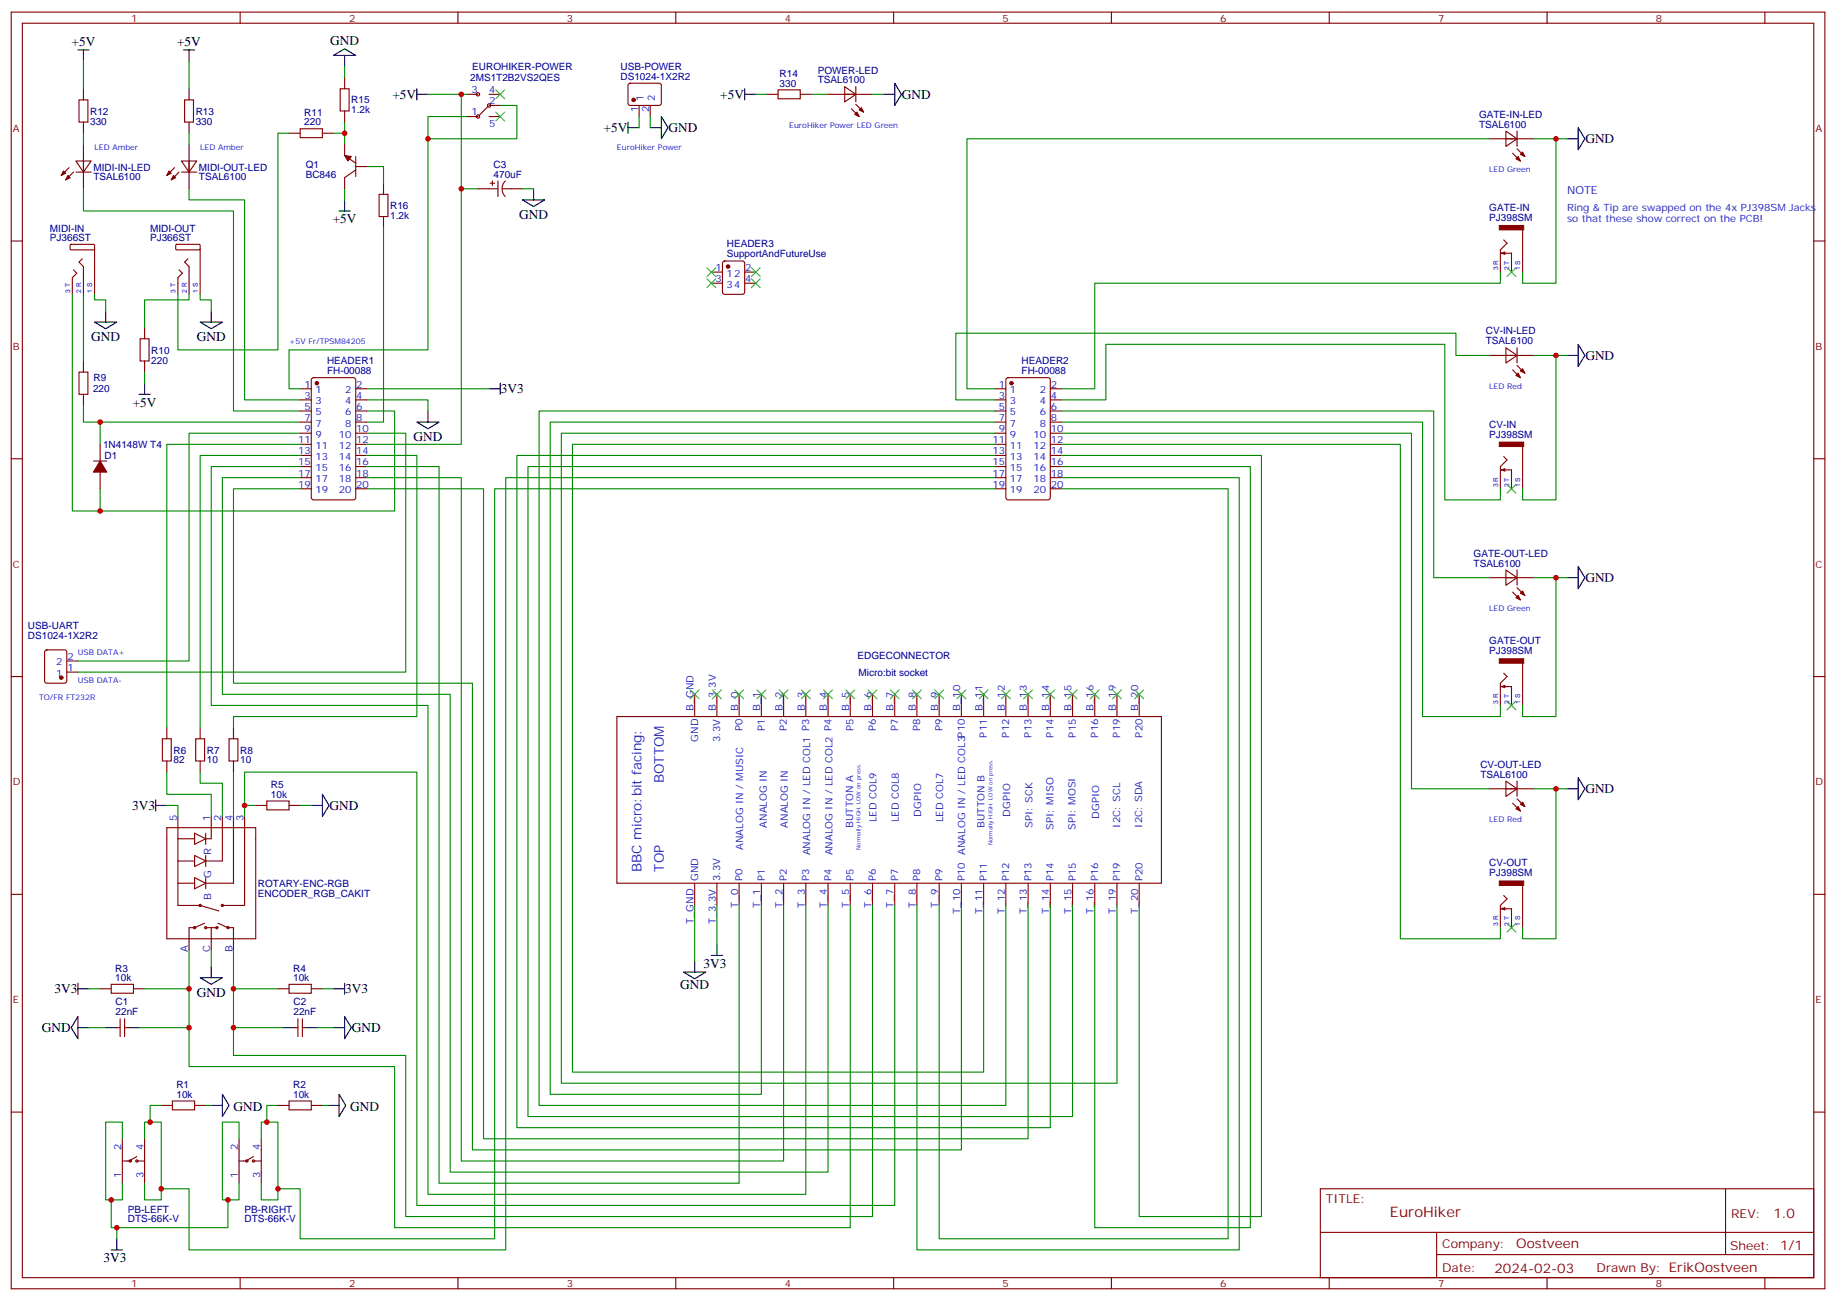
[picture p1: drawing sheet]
<svg xmlns="http://www.w3.org/2000/svg" width="583mm" height="413mm" viewBox="0 0 583 413" stroke-linecap="round" stroke-linejoin="round" font-family="sans-serif">
<g fill="none" stroke="#870000" stroke-width=".35">
<path d="M3.6 3.8h575.7v405.4h-575.7zM7.1 7.4h568.7v398.3h-568.7zM76.2 3.8v3.6M145.4 3.8v3.6M214.5 3.8v3.6M283.7 3.8v3.6M352.8 3.8v3.6M422 3.8v3.6M491.1 3.8v3.6M560.2 3.8v3.6M25.1 31.7h2.8v7.1h-2.8zM26.5 28.2v3.5"/>
<path d="M26.5 38.8v3.5M58.6 31.7h2.8v7.1h-2.8zM60 28.2v3.5M60 38.8v3.5M108 28.2h2.8v7h-2.8zM109.4 24.7v3.5M109.4 35.2v3.6M148.2 37h3.5M148.2 30h3.5M154.9 33.8l-2.8 2.9M155.3 37h3.5M155.3 33.5h3.5"/>
<path d="M155.3 30h3.5M199.6 26.6l.5-.2 9.4 .1 .4 .6v5.9l-.7 .5-9.4-.1-.4-.6v-5.7zM202.9 33.5v3.5M206.4 33.5v3.5M243.5 30h3.5M247 28.5h7v2.9h-7zM254 30h3.6M262.9 30h14.1M268.1 27.5l3.6 2.5-3.6 2.4zM270.3 34.5l2.4 2.5M271.7 27.5v4.8M271.7 33.1l2.4 2.5"/>
<path d="M21.9 53.2l-2.5 2.5M23.3 54.6l-2.5 2.5M24.1 51.1h4.8l-2.4 3.5zM24.1 54.6h4.8M26.5 45.8v14.1M55.4 53.2l-2.4 2.5M56.8 54.6l-2.4 2.5M57.6 51.1h4.8l-2.4 3.5zM57.6 54.6h4.9M60 45.8v14.1M91.8 42.3h3.5M95.3 40.9h7v2.8h-7z"/>
<path d="M102.3 42.3h3.6M109.4 45.8v3.6l3.5 2.4M112.9 53.9l-3.5 2.5v3.5M112.9 52.9h3.6M112.9 49.7v6.4M121.7 58.2v3.5M151.7 59.9h6.4M155.6 58.2h1.4M156.3 57.5v1.4M158.1 57.5v4.9M159.5 59.9h6.3M160.4 57.5a3.5 3.5 0 0 0 0 4.9"/>
<path d="M472.8 44.1h14.1M478 41.6l3.6 2.5-3.6 2.4zM480.2 48.6l2.4 2.5M481.6 41.6v4.8M481.6 47.2l2.4 2.5M3.6 76.5h3.5M22.3 77.8l.3-.2h7.1l.3 .3v1.1l-.3 .3h-7.1l-.3-.3zM30 79v14.5M55.8 77.8l.3-.2h7.1l.3 .3v1.1l-.3 .3h-7.1l-.3-.3zM63.5 79v14.5M120.3 61.7h2.9v7.1h-2.9zM121.7 68.8v3.5"/>
<path d="M477.3 76.2l1.1 1-2.1 2.1v7.1M483.3 73v13.4M575.8 76.5h3.5M23.3 85.7l1.1 1-1.4 1.5v5.3M26.1 82.2l-1 1 1.4 1.4v8.9M56.8 85.7l1.1 1-1.4 1.5v5.3M59.7 82.2l-1.1 1 1.4 1.4v8.9M225.8 86.4h3.5M225.8 89.9h3.5M229.6 83.1l.4-.2h5.7l.6 .4 .1 9.4-.5 .7-5.9 .1-.6-.5-.1-9.4zM236.4 86.4h3.5M236.4 89.9h3.5"/>
<path d="M476.6 80.4h3.2v6M476.6 80.4l1.1-.4v.8zM25.1 118.1h2.8v7.1h-2.8zM26.5 114.6v3.5M44.5 107.6h2.8v7h-2.8zM45.9 104v3.6M45.9 114.6v3.5M472.8 112.9h14.1M478 110.4l3.6 2.5-3.6 2.4zM480.2 117.4l2.4 2.5M481.6 110.4v4.8M481.6 116l2.4 2.5"/>
<path d="M26.5 125.2v3.5M95.3 123.4h3.5M95.3 127h3.5M95.3 130.5h3.5M95.3 134h3.5M95.3 137.5h3.5M99 120.1l.5-.2h12.7l.7 .4v37.7l-.4 .7h-13l-.6-.4-.1-37.7zM112.9 123.4h3.6M112.9 127h3.6M112.9 130.5h3.6M112.9 134h3.6M112.9 137.5h3.6"/>
<path d="M315.8 123.4h3.5M315.8 127h3.5M315.8 130.5h3.5M315.8 134h3.5M315.8 137.5h3.5M319.5 120.1l.5-.2h12.7l.7 .4v37.7l-.5 .7h-12.9l-.6-.4-.1-37.7zM333.4 123.4h3.5M333.4 127h3.5M333.4 130.5h3.5M333.4 134h3.5M333.4 137.5h3.5M3.6 145.7h3.5"/>
<path d="M29.7 146.4h4.2M31.8 141.1v5.3M31.8 149.9v5.3M95.3 155.2h3.5M95.3 151.7h3.5M95.3 148.1h3.5M95.3 144.6h3.5M95.3 141.1h3.5M112.9 155.2h3.6M112.9 151.7h3.6M112.9 148.1h3.6M112.9 144.6h3.6"/>
<path d="M112.9 141.1h3.6M315.8 155.2h3.5M315.8 151.7h3.5M315.8 148.1h3.5M315.8 144.6h3.5M315.8 141.1h3.5M333.4 155.2h3.5M333.4 151.7h3.5M333.4 148.1h3.5M333.4 144.6h3.5M333.4 141.1h3.5M476.6 149.2h3.2v6"/>
<path d="M476.6 149.2l1.1-.4v.7zM477.3 145l1.1 1-2.1 2.1v7.1M483.3 141.8v13.4M575.8 145.7h3.5M472.8 183.4h14.1M478 181l3.6 2.4-3.6 2.4zM480.2 188l2.4 2.5M481.6 181v4.8M481.6 186.6l2.4 2.5M3.6 214.8h3.5M14.4 206.5l.5-.2h5.6l.6 .5 .1 9.4-.5 .7h-5.8l-.7-.4-.1-9.5zM21.2 213.4h3.5"/>
<path d="M21.2 209.9h3.5M476.6 218h3.2v6M476.6 218l1.1-.4v.7zM477.3 213.7l1.1 1.1-2.1 2.1v7.1M483.3 210.6v13.4M575.8 214.8h3.5M51.5 234.6h2.9v7h-2.9zM53 231v3.6M62.1 234.6h2.8v7h-2.8zM63.5 231v3.6M72.7 234.6h2.8v7h-2.8zM74.1 231v3.6"/>
<path d="M195.8 227.5h172.9v52.9h-172.9zM220.5 220.5v7M227.6 220.5v7M234.6 220.5v7M241.7 220.5v7M248.7 220.5v7M255.8 220.5v7M262.9 220.5v7M269.9 220.5v7M277 220.5v7M284 220.5v7M291.1 220.5v7"/>
<path d="M298.1 220.5v7M305.2 220.5v7M312.2 220.5v7M319.3 220.5v7M326.4 220.5v7M333.4 220.5v7M340.5 220.5v7M347.5 220.5v7M354.6 220.5v7M361.6 220.5v7M53 241.6v3.5M56.5 259.3v28.2h7l6 1.7"/>
<path d="M63.5 241.6v3.5M67.1 259.3v7h-1.8M70.6 259.3v14.1h-5.3M74.1 241.6v3.5M74.1 259.3v21.1h-8.8M77.6 259.3v28.2h-7M81.2 255.7h3.5M84.7 254.3h7.1v2.8h-7.1zM91.8 255.7h3.5M472.8 250.4h14.1M478 248l3.6 2.4-3.6 2.4zM480.2 255l2.4 2.5"/>
<path d="M481.6 248v4.8M481.6 253.6l2.4 2.5M53 262.8h28.2v35.3h-28.2zM56.5 273.4h5.3M56.5 266.3h5.3M61.8 271.6l3.5 1.8-3.5 1.7zM61.8 264.5l3.5 1.8-3.5 1.8zM61.8 278.7l3.5 1.7-3.5 1.8zM65.3 264.5v3.6M65.3 271.6v3.5M65.3 278.7v3.5M3.6 284h3.5"/>
<path d="M56.5 280.4h5.3M64.9 293.1l-3.1 1.4h-1.8v7.1M65.3 294.5h3.5M67.1 294.5v7.1M69.2 293.1l3.2 1.4h1.7v7.1M220.5 280.4v7.1M227.6 280.4v7.1M234.6 280.4v7.1M241.7 280.4v7.1M248.7 280.4v7.1M255.8 280.4v7.1M262.9 280.4v7.1"/>
<path d="M269.9 280.4v7.1M277 280.4v7.1M284 280.4v7.1M291.1 280.4v7.1M298.1 280.4v7.1M305.2 280.4v7.1M312.2 280.4v7.1M319.3 280.4v7.1M326.4 280.4v7.1M333.4 280.4v7.1M340.5 280.4v7.1M347.5 280.4v7.1"/>
<path d="M354.6 280.4v7.1M361.6 280.4v7.1M476.6 288.5h3.2v6M476.6 288.5l1.1-.3v.7zM477.3 284.3l1.1 1.1-2.1 2.1v7M483.3 281.1v13.4M575.8 284h3.5M31.8 313.9h3.5M35.3 312.5h7.1v2.8h-7.1zM42.4 313.9h3.5M88.2 313.9h3.6M91.8 312.5h7v2.8h-7z"/>
<path d="M98.8 313.9h3.5M37.1 326.3h1M38.1 323.5v5.6M39.5 323.5v5.6M39.5 326.3h1.1M93.5 326.3h1.1M94.6 323.5v5.6M96 326.3h1M96 323.5v5.6M3.6 353.1h3.5M51.2 351h3.5M54.7 349.6h7.1v2.8h-7.1z"/>
<path d="M61.8 351h3.5M88.2 351h3.6M91.8 349.6h7v2.8h-7zM98.8 351h3.5M575.8 353.1h3.5M38.8 361.6v14.1M38.8 368.6h2.5M43.4 368.6h2.5M43.4 367.2l-2.4 1.4M45.9 361.6v14.1M75.9 368.6h2.5M75.9 361.6v14.1"/>
<path d="M80.5 368.6h2.4M80.5 367.2l-2.5 1.4M82.9 361.6v14.1M419.1 377.4h156.7v28.3h-156.7zM547.8 377.5v20.8M419.2 391.3h156.4M456 398.3h119.6M456 391.3v14.1M76.2 405.7v3.5M145.4 405.7v3.5M214.5 405.7v3.5M283.7 405.7v3.5"/>
<path d="M352.8 405.7v3.5M422 405.7v3.5M491.1 405.7v3.5M560.2 405.7v3.5"/>
<circle cx="151.7" cy="30" r=".53"/>
<circle cx="151.7" cy="37" r=".53"/>
<circle cx="155.3" cy="33.5" r=".53"/>
<circle cx="61.8" cy="294.5" r=".35"/>
<circle cx="63.5" cy="287.5" r=".35"/>
<circle cx="65.3" cy="294.5" r=".35"/>
<circle cx="68.8" cy="294.5" r=".35"/>
<circle cx="70.6" cy="287.5" r=".35"/>
<circle cx="72.4" cy="294.5" r=".35"/>
<circle cx="41.3" cy="368.6" r=".35"/>
<circle cx="43.4" cy="368.6" r=".35"/>
<circle cx="78.4" cy="368.6" r=".35"/>
<circle cx="80.5" cy="368.6" r=".35"/>
</g>
<g fill="#870000" stroke="#870000" stroke-width=".32">
<path d="M475.9 71.6h7.8v1.4h-7.8z"/>
<path d="M475.9 140.4h7.8v1.4h-7.8z"/>
<path d="M475.9 209.2h7.8v1.4h-7.8z"/>
<path d="M475.9 279.7h7.8v1.4h-7.8z"/>
</g>
<g fill="#870000" stroke="#870000" stroke-width=".35">
<path d="M20.1 54.3l.7 .7-1.4 .7z"/>
<path d="M21.6 55.7l.7 .7-1.5 .7z"/>
<path d="M53.7 54.3l.7 .7-1.4 .7z"/>
<path d="M55.1 55.7l.7 .7-1.4 .7z"/>
<path d="M271.3 36.3l.7-.7 .7 1.4z"/>
<path d="M272.7 34.9l.7-.7 .7 1.4z"/>
<path d="M481.2 50.4l.7-.7 .7 1.4z"/>
<path d="M482.6 49l.7-.7 .7 1.4z"/>
<path d="M481.2 119.2l.7-.7 .7 1.4z"/>
<path d="M482.6 117.8l.7-.7 .7 1.4z"/>
<path d="M481.2 189.8l.7-.7 .7 1.4z"/>
<path d="M482.6 188.3l.7-.7 .7 1.5z"/>
<path d="M481.2 256.8l.7-.7 .7 1.4z"/>
<path d="M482.6 255.4l.7-.7 .7 1.4z"/>
<path d="M31.8 146.4l2.1 3.5h-4.2z"/>
<path d="M109.4 49.4l2.1 .3-1 1.4z"/>
<circle cx="100.6" cy="121.7" r=".53"/>
<circle cx="321.1" cy="121.7" r=".53"/>
<circle cx="19.4" cy="215.2" r=".53"/>
<circle cx="201.1" cy="31.7" r=".53"/>
<circle cx="231.1" cy="84.6" r=".53"/>
</g>
<g fill="none" stroke="#008700" stroke-width=".35">
<path d="M26.5 19.4v8.8M60 19.4v8.8M109.4 21.1v3.6M109.4 38.8v7M135.9 30h10.5M148.2 37h-12.3v74.1h-44.1v12.3h3.5M148.2 30h-1.8v111.1h-29.9M158.8 33.5h5.3v10.6h-28.2M202.9 37v3.5M206.4 37v3.5M239.9 30h3.6M257.6 30h5.3"/>
<path d="M277 30h3.5M26.5 59.9v7.1h47.6v63.5h21.2M26.5 42.3v3.5M60 59.9v3.6h17.6v63.5h17.7M60 42.3v3.5M91.8 42.3h-3.6v68.8h-31.7v-17.6M105.9 42.3h3.5M109.4 59.9v3.6M116.5 52.9h5.2v5.3M146.4 59.9h5.3M165.8 59.9h3.6M472.8 44.1h-165.8v79.3h8.8"/>
<path d="M486.9 44.1h10.6M493.9 44.1v45.8h-10.6v-3.5M121.7 72.3v61.7h-5.2M23 93.5v68.7h8.8v-7M26.5 93.5v21.1M30 93.5v1.7h3.5v3.5M60 93.5v1.7h-14.1v8.8M63.5 93.5v1.7h3.6v3.5M476.3 86.4v3.5h-128.8v33.5h-10.6M45.9 118.1v3.6M472.8 112.9h-10.6v-7.1h-158.8v21.2h12.4M486.9 112.9h10.6"/>
<path d="M493.9 112.9v45.8h-10.6v-3.5M26.5 128.7v5.3h5.3v7.1M31.8 134h63.5M95.3 137.5h-35.3v72.4h-35.3M116.5 137.5h12.3v75.9h-104.1M116.5 127h19.4v3.5M116.5 130.5h8.8v31.7h-93.5M116.5 123.4h38.8M315.8 130.5h-144.7v220.5h148.2v-63.5M315.8 134h-141.1v213.5h67v-60M315.8 137.5h-137.6v206.4h176.4v-56.4M336.9 127h14.1v-17.7h107.6v49.4h17.7v-3.5"/>
<path d="M336.9 130.5h118.2v52.9h17.7M336.9 134h114.7v93.5h24.7v-3.5M336.9 137.5h111.2v112.9h24.7M95.3 141.1h-42.3v89.9M95.3 144.6h-31.8v86.4M95.3 148.1h-28.2v75.9h68.8v155.2h119.9v-91.7M95.3 151.7h-24.7v68.8h72.3v151.6h120v-84.6M95.3 155.2h-21.2v61.7h75.9v148.2h155.2v-77.6M116.5 144.6h15.8v82.9h-58.2v3.5M116.5 148.1h22.9v227.6h95.2v-88.2M116.5 151.7h29.9v216.9h102.3v-81.1M116.5 155.2h37v206.4h172.9v-74.1"/>
<path d="M315.8 155.2h-158.8v238.1h-61.7v-15.9h-7.1M315.8 151.7h-155.3v245.1h-100.5v-19.4h-8.8M315.8 144.6h-151.7v213.4h169.3v-70.5M315.8 148.1h-148.2v206.4h172.9v-67M315.8 141.1h-134.1v199.3h130.5v-52.9M336.9 151.7h56.5v245.1h-102.3v-109.3M336.9 155.2h53v238.1h-91.8v-105.8M336.9 148.1h60v241.7h-49.4v-102.3M336.9 144.6h63.5v241.7h-38.8v-98.8M336.9 141.1h107.6v157h31.8v-3.6M486.9 183.4h10.6M493.9 183.4v44.1h-10.6v-3.5"/>
<path d="M53 255.7h3.5v3.6M53 245.1v7.1h14.1v7.1M63.5 245.1v3.6h7.1v10.6M74.1 245.1v14.2M77.6 255.7v-10.6h54.7v137.6h151.7v-95.2M81.2 255.7h-3.6v3.6M95.3 255.7h3.5M486.9 250.4h10.6M493.9 250.4v47.7h-10.6v-3.6M220.5 287.5v17.6M227.6 287.5v12.3M269.9 287.5v102.3h-144.6v-51.2h-65.3v-12.3"/>
<path d="M277 287.5v98.8h-148.2v-51.2h-54.7v-8.8M28.3 313.9h3.5M45.9 313.9h14.1M60 301.6v24.7h-15.9M67.1 301.6v5.3M74.1 301.6v24.7h15.9M74.1 313.9h14.1M102.3 313.9h3.6M28.3 326.3h5.2M100.6 326.3h5.3M51.2 351h-3.5v5.3M65.3 351h1.8"/>
<path d="M88.2 351h-3.5v5.3M102.3 351h1.8M38.8 361.6v-5.3h-5.3v24.7h5.3v-5.3M45.9 361.6v-5.3h5.3v24.7h-5.3v-5.3M75.9 361.6v-5.3h-5.3v24.7h5.3v-5.3M82.9 361.6v-5.3h5.3v24.7h-5.3v-5.3M35.3 381v8.8h37.1v-8.8M37.1 389.8v3.5"/>
</g>
<g fill="none" stroke="#000" stroke-width=".35">
<path d="M24.7 15.8h3.6M26.5 15.8v3.6M58.2 15.8h3.6M60 15.8v3.6M105.9 17.6l3.5-2.1 3.5 2.1zM109.4 17.6v3.5M132.3 30h3.6M132.3 28.2v3.5M199.4 38.8v3.5M209.9 37l2.2 3.5-2.2 3.6zM236.4 30h3.5M236.4 28.2v3.5"/>
<path d="M280.5 30h3.5M284 26.4l2.1 3.6-2.1 3.5zM169.4 59.9v3.6M199.4 40.5h3.5M206.4 40.5h3.5M497.5 44.1h3.5M501 40.5l2.1 3.6-2.1 3.5zM107.6 67h3.6M109.4 63.5v3.5M165.8 63.5h7.1l-3.5 2.1zM33.5 98.7v3.6M67.1 98.7v3.6"/>
<path d="M30 102.3h7.1l-3.6 2.1zM63.5 102.3h7.1l-3.5 2.1zM497.5 112.9h3.5M501 109.3l2.1 3.6-2.1 3.5zM44.1 125.2h3.6M45.9 121.7v3.5M132.3 134h7.1l-3.5 2.1zM135.9 130.5v3.5M155.3 123.4h3.5M158.8 121.7v3.5M501 179.9l2.1 3.5-2.1 3.5zM497.5 183.4h3.5"/>
<path d="M49.4 255.7h3.6M49.4 254v3.5M98.8 255.7h3.5M102.3 252.2l2.2 3.5-2.2 3.6zM497.5 250.4h3.5M501 246.9l2.1 3.5-2.1 3.6zM227.6 299.8v3.6M24.7 313.9h3.6M24.7 312.2v3.5M63.5 310.4h7.1l-3.5 2.1zM67.1 306.9v3.5M105.9 313.9h3.5"/>
<path d="M109.4 312.2v3.5M217 308.6h7l-3.5 2.2zM220.5 305.1v3.5M225.8 303.4h3.5M24.7 322.8v7l-2.1-3.5zM24.7 326.3h3.6M33.5 326.3h3.6M40.6 326.3h3.5M90 326.3h3.5M97 326.3h3.6M105.9 326.3h3.5M109.4 322.8l2.1 3.5-2.1 3.5z"/>
<path d="M67.1 351h3.5M70.6 347.5l2.1 3.5-2.1 3.5zM104.1 351h3.5M107.6 347.5l2.1 3.5-2.1 3.5zM35.3 396.8h3.5M37.1 393.3v3.5"/>
</g>
<g fill="none" stroke="#3c3" stroke-width=".35">
<path d="M157.4 28.5l2.8 2.9M157.4 35.6l2.8 2.8M160.2 28.5l-2.8 2.9M160.2 35.6l-2.8 2.8M224.4 85l2.8 2.8M224.4 88.5l2.8 2.8M227.2 85l-2.8 2.8M227.2 88.5l-2.8 2.8M238.5 85l2.8 2.8M238.5 88.5l2.8 2.8M241.3 85l-2.8 2.8M241.3 88.5l-2.8 2.8"/>
<path d="M478.4 85l2.8 2.8M481.2 85l-2.8 2.8M478.4 153.8l2.8 2.8M481.2 153.8l-2.8 2.8M219.1 219l2.8 2.9M221.9 219l-2.8 2.9M226.2 219l2.8 2.9M229 219l-2.8 2.9M233.2 219l2.8 2.9M236 219l-2.8 2.9M240.3 219l2.8 2.9M243.1 219l-2.8 2.9"/>
<path d="M247.3 219l2.9 2.9M250.2 219l-2.9 2.9M254.4 219l2.8 2.9M257.2 219l-2.8 2.9M261.4 219l2.9 2.9M264.3 219l-2.9 2.9M268.5 219l2.8 2.9M271.3 219l-2.8 2.9M275.6 219l2.8 2.9M278.4 219l-2.8 2.9M282.6 219l2.8 2.9M285.4 219l-2.8 2.9"/>
<path d="M289.7 219l2.8 2.9M292.5 219l-2.8 2.9M296.7 219l2.8 2.9M299.5 219l-2.8 2.9M303.8 219l2.8 2.9M306.6 219l-2.8 2.9M310.8 219l2.9 2.9M313.7 219l-2.9 2.9M317.9 219l2.8 2.9M320.7 219l-2.8 2.9M324.9 219l2.9 2.9M327.8 219l-2.9 2.9"/>
<path d="M332 219l2.8 2.9M334.8 219l-2.8 2.9M339.1 219l2.8 2.9M341.9 219l-2.8 2.9M346.1 219l2.8 2.9M348.9 219l-2.8 2.9M353.2 219l2.8 2.9M356 219l-2.8 2.9M360.2 219l2.8 2.9M363 219l-2.8 2.9M478.4 222.6l2.8 2.8M481.2 222.6l-2.8 2.8"/>
<path d="M478.4 293.1l2.8 2.8M481.2 293.1l-2.8 2.8"/>
</g>
<g fill="#c00">
<circle cx="35.3" cy="381" r=".88"/>
<circle cx="72.4" cy="381" r=".88"/>
<circle cx="47.7" cy="356.3" r=".88"/>
<circle cx="84.7" cy="356.3" r=".88"/>
<circle cx="37.1" cy="389.8" r=".88"/>
<circle cx="51.2" cy="377.4" r=".88"/>
<circle cx="88.2" cy="377.4" r=".88"/>
<circle cx="60" cy="313.9" r=".88"/>
<circle cx="74.1" cy="313.9" r=".88"/>
<circle cx="60" cy="326.3" r=".88"/>
<circle cx="74.1" cy="326.3" r=".88"/>
<circle cx="77.6" cy="255.7" r=".88"/>
<circle cx="109.4" cy="42.3" r=".88"/>
<circle cx="135.9" cy="44.1" r=".88"/>
<circle cx="146.4" cy="30" r=".88"/>
<circle cx="146.4" cy="59.9" r=".88"/>
<circle cx="493.9" cy="44.1" r=".88"/>
<circle cx="493.9" cy="112.9" r=".88"/>
<circle cx="493.9" cy="183.4" r=".88"/>
<circle cx="493.9" cy="250.4" r=".88"/>
<circle cx="31.8" cy="162.2" r=".88"/>
<circle cx="31.8" cy="134" r=".88"/>
</g>
<text font-size="4.6" fill="#800" x="441.2" y="386.5">EuroHiker</text>
<g font-size="4.2">
<text x="22.7" y="14.7">+5V</text>
<text x="56.2" y="14.7">+5V</text>
<text x="104.8" y="14.4">GND</text>
<text x="124.6" y="31.4">+5V</text>
<text x="228.7" y="31.4">+5V</text>
<text x="286.3" y="31.4">GND</text>
<text x="191.6" y="41.9">+5V</text>
<text x="212.2" y="41.9">GND</text>
<text x="503.3" y="45.5">GND</text>
<text x="105.6" y="70.9">+5V</text>
<text x="164.8" y="69.5">GND</text>
<text x="29" y="108.3">GND</text>
<text x="62.5" y="108.3">GND</text>
<text x="503.3" y="114.3">GND</text>
<text x="159" y="124.8">3V3</text>
<text x="42.1" y="129.1">+5V</text>
<text x="131.3" y="140">GND</text>
<text x="503.3" y="184.8">GND</text>
<text x="503.3" y="251.8">GND</text>
<text x="42" y="257.1">3V3</text>
<text x="104.6" y="257.1">GND</text>
<text x="223.4" y="307.2">3V3</text>
<text x="17.3" y="315.3">3V3</text>
<text x="62.5" y="316.5">GND</text>
<text x="109.6" y="315.3">3V3</text>
<text x="215.9" y="313.9">GND</text>
<text x="13.3" y="327.7">GND</text>
<text x="111.7" y="327.7">GND</text>
<text x="74.1" y="352.7">GND</text>
<text x="111.2" y="352.7">GND</text>
<text x="32.9" y="400.7">3V3</text>
</g>
<g font-size="4.2" fill="#00f">
<text x="210.7" y="248.7" transform="rotate(-90 210.7 248.7)">BOTTOM</text>
<text x="203.7" y="276.9" transform="rotate(-90 203.7 276.9)">BBC micro:bit facing:</text>
<text x="210.7" y="276.8" transform="rotate(-90 210.7 276.8)">TOP</text>
</g>
<g font-size="4.2" fill="#800">
<text x="562.9" y="386.7">1.0</text>
<text x="481.3" y="396.3">Oostveen</text>
<text x="474.4" y="404.1">2024-02-03</text>
</g>
<g font-size="3.9" fill="#800">
<text x="420.9" y="382">TITLE:</text>
<text x="549.5" y="386.7">REV:</text>
<text x="457.8" y="396.2">Company:</text>
<text x="549.2" y="396.8">Sheet: 1/1</text>
<text x="457.8" y="403.9">Date:</text>
<text x="506.8" y="404">Drawn By: ErikOostveen</text>
</g>
<text font-size="3.5" fill="#00f" x="497.5" y="61.7">NOTE</text>
<g font-size="3.2" fill="#800">
<text x="41.7" y="6.8">1</text>
<text x="110.8" y="6.8">2</text>
<text x="180" y="6.8">3</text>
<text x="249.1" y="6.8">4</text>
<text x="318.2" y="6.8">5</text>
<text x="387.4" y="6.8">6</text>
<text x="456.5" y="6.8">7</text>
<text x="525.7" y="6.8">8</text>
<text x="4.1" y="41.9">A</text>
<text x="576.3" y="41.9">A</text>
<text x="4.1" y="111.1">B</text>
<text x="576.3" y="111.1">B</text>
<text x="4.1" y="180.2">C</text>
<text x="576.3" y="180.2">C</text>
<text x="4.1" y="249.4">D</text>
<text x="576.3" y="249.4">D</text>
<text x="4.1" y="318.5">E</text>
<text x="576.3" y="318.5">E</text>
<text x="41.7" y="408.7">1</text>
<text x="110.8" y="408.7">2</text>
<text x="180" y="408.7">3</text>
<text x="249.1" y="408.7">4</text>
<text x="318.2" y="408.7">5</text>
<text x="387.4" y="408.7">6</text>
<text x="456.5" y="408.7">7</text>
<text x="525.7" y="408.7">8</text>
</g>
<g font-size="3.2" fill="#000080">
<text x="149.9" y="22.2">EUROHIKER-POWER</text>
<text x="197" y="22.2">USB-POWER</text>
<text x="259.6" y="23.4">POWER-LED</text>
<text x="149.3" y="25.8">2MS1T2B2VS2QES</text>
<text x="197" y="25.4">DS1024-1X2R2</text>
<text x="247.5" y="27.5">330</text>
<text x="247.5" y="24.3">R14</text>
<text x="259.6" y="26.4">TSAL6100</text>
<text x="111.5" y="32.8">R15</text>
<text x="28.6" y="39.5">330</text>
<text x="28.6" y="36.5">R12</text>
<text x="62.1" y="39.5">330</text>
<text x="62.1" y="36.5">R13</text>
<text x="96.6" y="39.8">220</text>
<text x="96.6" y="36.8">R11</text>
<text x="111.5" y="36">1.2k</text>
<text x="469.5" y="40.6">TSAL6100</text>
<text x="469.5" y="37.4">GATE-IN-LED</text>
<text x="97" y="53.2">Q1</text>
<text x="156.7" y="53.2">C3</text>
<text x="29.7" y="57.2">TSAL6100</text>
<text x="29.7" y="54.2">MIDI-IN-LED</text>
<text x="63.2" y="57.2">TSAL6100</text>
<text x="63.2" y="54.2">MIDI-OUT-LED</text>
<text x="97" y="56.4">BC846</text>
<text x="156.7" y="56.4">470uF</text>
<text x="123.9" y="69.5">1.2k</text>
<text x="123.9" y="66.3">R16</text>
<text x="472.8" y="70.1">PJ398SM</text>
<text x="472.8" y="67">GATE-IN</text>
<text x="15.9" y="76.5">PJ366ST</text>
<text x="15.9" y="73.5">MIDI-IN</text>
<text x="47.6" y="76.5">PJ366ST</text>
<text x="47.6" y="73.5">MIDI-OUT</text>
<text x="230.7" y="81.7">SupportAndFutureUse</text>
<text x="230.7" y="78.5">HEADER3</text>
<text x="471.7" y="106.2">CV-IN-LED</text>
<text x="48" y="112.3">R10</text>
<text x="471.7" y="109.3">TSAL6100</text>
<text x="48" y="115.4">220</text>
<text x="103.8" y="118.6">FH-00088</text>
<text x="103.8" y="115.4">HEADER1</text>
<text x="324.3" y="118.6">FH-00088</text>
<text x="324.3" y="115.4">HEADER2</text>
<text x="29.5" y="124.6">220</text>
<text x="29.7" y="121.1">R9</text>
<text x="472.8" y="135.7">CV-IN</text>
<text x="32.7" y="142.2">1N4148W T4</text>
<text x="472.8" y="138.9">PJ398SM</text>
<text x="33.2" y="145.7">D1</text>
<text x="467.8" y="179.9">TSAL6100</text>
<text x="467.8" y="176.8">GATE-OUT-LED</text>
<text x="8.9" y="202.8">DS1024-1X2R2</text>
<text x="8.9" y="199.7">USB-UART</text>
<text x="272.2" y="209.3">EDGECONNECTOR</text>
<text x="472.8" y="207.7">PJ398SM</text>
<text x="472.8" y="204.5">GATE-OUT</text>
<text x="272.5" y="214.6">Micro:bit socket</text>
<text x="55.1" y="239.4">R6</text>
<text x="65.7" y="239.4">R7</text>
<text x="76.2" y="239.4">R8</text>
<text x="55.1" y="242.4">82</text>
<text x="65.7" y="242.4">10</text>
<text x="76.2" y="242.4">10</text>
<text x="469.9" y="243.8">CV-OUT-LED</text>
<text x="86" y="250.3">R5</text>
<text x="469.9" y="246.9">TSAL6100</text>
<text x="86" y="253.3">10k</text>
<text x="472.8" y="275.1">CV-OUT</text>
<text x="81.9" y="281.7">ROTARY-ENC-RGB</text>
<text x="472.8" y="278.3">PJ398SM</text>
<text x="81.9" y="284.7">ENCODER_RGB_CAKIT</text>
<text x="36.6" y="311.5">10k</text>
<text x="36.6" y="308.5">R3</text>
<text x="93.1" y="311.5">10k</text>
<text x="93.1" y="308.5">R4</text>
<text x="36.7" y="322.4">22nF</text>
<text x="36.7" y="319.2">C1</text>
<text x="93.2" y="322.4">22nF</text>
<text x="93.2" y="319.2">C2</text>
<text x="56" y="345.5">R1</text>
<text x="93.1" y="345.5">R2</text>
<text x="56" y="348.5">10k</text>
<text x="93.1" y="348.5">10k</text>
<text x="40.6" y="388">DTS-66K-V</text>
<text x="40.6" y="385">PB-LEFT</text>
<text x="77.6" y="388">DTS-66K-V</text>
<text x="77.6" y="385">PB-RIGHT</text>
</g>
<g font-size="3.2" fill="#00f">
<text x="149.7" y="29.6">3</text>
<text x="155.3" y="29.6">4</text>
<text x="155.3" y="33.1">2</text>
<text x="202.5" y="35.7" transform="rotate(-90 202.5 35.7)">1</text>
<text x="204.3" y="32.2" transform="rotate(-90 204.3 32.2)">1</text>
<text x="206.1" y="35.7" transform="rotate(-90 206.1 35.7)">2</text>
<text x="207.8" y="32.2" transform="rotate(-90 207.8 32.2)">2</text>
<text x="149.7" y="36.7">1</text>
<text x="155.3" y="40.2">5</text>
<text x="497.5" y="67">Ring &amp; Tip are swapped on the 4x PJ398SM Jacks</text>
<text x="497.5" y="70.5">so that these show correct on the PCB!</text>
<text x="227.1" y="86">1</text>
<text x="227.1" y="89.6">3</text>
<text x="230.6" y="87.8">12</text>
<text x="236.6" y="89.6">4</text>
<text x="236.6" y="86">2</text>
<text x="230.6" y="91.3">34</text>
<text x="96.6" y="123.1">1</text>
<text x="100.1" y="124.8">1</text>
<text x="109.6" y="124.8">2</text>
<text x="113.1" y="123.1">2</text>
<text x="317.1" y="123.1">1</text>
<text x="320.6" y="124.8">1</text>
<text x="330.1" y="124.8">2</text>
<text x="333.6" y="123.1">2</text>
<text x="96.6" y="126.6">3</text>
<text x="96.6" y="130.1">5</text>
<text x="100.1" y="128.4">3</text>
<text x="100.1" y="131.9">5</text>
<text x="109.6" y="131.9">6</text>
<text x="109.6" y="128.4">4</text>
<text x="113.1" y="130.1">6</text>
<text x="113.1" y="126.6">4</text>
<text x="317.1" y="126.6">3</text>
<text x="317.1" y="130.1">5</text>
<text x="320.6" y="128.4">3</text>
<text x="320.6" y="131.9">5</text>
<text x="330.1" y="131.9">6</text>
<text x="330.1" y="128.4">4</text>
<text x="333.6" y="130.1">6</text>
<text x="333.6" y="126.6">4</text>
<text x="96.6" y="133.7">7</text>
<text x="96.6" y="137.2">9</text>
<text x="100.1" y="135.4">7</text>
<text x="109.6" y="135.4">8</text>
<text x="113.1" y="137.2">10</text>
<text x="113.1" y="133.7">8</text>
<text x="317.1" y="133.7">7</text>
<text x="317.1" y="137.2">9</text>
<text x="320.6" y="135.4">7</text>
<text x="330.1" y="135.4">8</text>
<text x="333.6" y="137.2">10</text>
<text x="333.6" y="133.7">8</text>
<text x="94.6" y="140.7">11</text>
<text x="100.1" y="139">9</text>
<text x="100.1" y="142.5">11</text>
<text x="107.6" y="142.5">12</text>
<text x="107.6" y="139">10</text>
<text x="113.1" y="140.7">12</text>
<text x="315.1" y="140.7">11</text>
<text x="320.6" y="139">9</text>
<text x="320.6" y="142.5">11</text>
<text x="328.1" y="142.5">12</text>
<text x="328.1" y="139">10</text>
<text x="333.6" y="140.7">12</text>
<text x="94.6" y="144.3">13</text>
<text x="94.6" y="147.8">15</text>
<text x="100.1" y="146">13</text>
<text x="100.1" y="149.5">15</text>
<text x="107.6" y="149.5">16</text>
<text x="107.6" y="146">14</text>
<text x="113.1" y="147.8">16</text>
<text x="113.1" y="144.3">14</text>
<text x="315.1" y="144.3">13</text>
<text x="315.1" y="147.8">15</text>
<text x="320.6" y="146">13</text>
<text x="320.6" y="149.5">15</text>
<text x="328.1" y="149.5">16</text>
<text x="328.1" y="146">14</text>
<text x="333.6" y="147.8">16</text>
<text x="333.6" y="144.3">14</text>
<text x="94.6" y="151.3">17</text>
<text x="94.6" y="154.8">19</text>
<text x="100.1" y="153.1">17</text>
<text x="107.6" y="153.1">18</text>
<text x="113.1" y="154.8">20</text>
<text x="113.1" y="151.3">18</text>
<text x="315.1" y="151.3">17</text>
<text x="315.1" y="154.8">19</text>
<text x="320.6" y="153.1">17</text>
<text x="328.1" y="153.1">18</text>
<text x="333.6" y="154.8">20</text>
<text x="333.6" y="151.3">18</text>
<text x="100.1" y="156.6">19</text>
<text x="107.6" y="156.6">20</text>
<text x="320.6" y="156.6">19</text>
<text x="328.1" y="156.6">20</text>
<text x="21.4" y="209.5">2</text>
<text x="17.9" y="214.8">1</text>
<text x="17.9" y="211.3">2</text>
<text x="21.4" y="213">1</text>
<text x="220.2" y="225.7" transform="rotate(-90 220.2 225.7)">B_GND</text>
<text x="227.2" y="225.7" transform="rotate(-90 227.2 225.7)">B_3.3V</text>
<text x="234.3" y="225.7" transform="rotate(-90 234.3 225.7)">B_0</text>
<text x="241.3" y="225.7" transform="rotate(-90 241.3 225.7)">B_1</text>
<text x="248.4" y="225.7" transform="rotate(-90 248.4 225.7)">B_2</text>
<text x="255.4" y="225.7" transform="rotate(-90 255.4 225.7)">B_3</text>
<text x="262.5" y="225.7" transform="rotate(-90 262.5 225.7)">B_4</text>
<text x="269.6" y="225.7" transform="rotate(-90 269.6 225.7)">B_5</text>
<text x="276.6" y="225.7" transform="rotate(-90 276.6 225.7)">B_6</text>
<text x="283.7" y="225.7" transform="rotate(-90 283.7 225.7)">B_7</text>
<text x="290.7" y="225.7" transform="rotate(-90 290.7 225.7)">B_8</text>
<text x="297.8" y="225.7" transform="rotate(-90 297.8 225.7)">B_9</text>
<text x="304.8" y="225.7" transform="rotate(-90 304.8 225.7)">B_10</text>
<text x="311.9" y="225.7" transform="rotate(-90 311.9 225.7)">B_11</text>
<text x="318.9" y="225.7" transform="rotate(-90 318.9 225.7)">B_12</text>
<text x="326" y="225.7" transform="rotate(-90 326 225.7)">B_13</text>
<text x="333.1" y="225.7" transform="rotate(-90 333.1 225.7)">B_14</text>
<text x="340.1" y="225.7" transform="rotate(-90 340.1 225.7)">B_15</text>
<text x="347.2" y="225.7" transform="rotate(-90 347.2 225.7)">B_16</text>
<text x="354.2" y="225.7" transform="rotate(-90 354.2 225.7)">B_19</text>
<text x="361.3" y="225.7" transform="rotate(-90 361.3 225.7)">B_20</text>
<text x="235.7" y="232.1" transform="rotate(-90 235.7 232.1)">P0</text>
<text x="242.7" y="232.1" transform="rotate(-90 242.7 232.1)">P1</text>
<text x="249.8" y="232.1" transform="rotate(-90 249.8 232.1)">P2</text>
<text x="271" y="232.1" transform="rotate(-90 271 232.1)">P5</text>
<text x="278" y="232.1" transform="rotate(-90 278 232.1)">P6</text>
<text x="285.1" y="232.1" transform="rotate(-90 285.1 232.1)">P7</text>
<text x="292.1" y="232.1" transform="rotate(-90 292.1 232.1)">P8</text>
<text x="299.2" y="232.1" transform="rotate(-90 299.2 232.1)">P9</text>
<text x="221.6" y="235.5" transform="rotate(-90 221.6 235.5)">GND</text>
<text x="228.6" y="235.6" transform="rotate(-90 228.6 235.6)">3.3V</text>
<text x="313.3" y="234.2" transform="rotate(-90 313.3 234.2)">P11</text>
<text x="320.4" y="234.2" transform="rotate(-90 320.4 234.2)">P12</text>
<text x="327.4" y="234.2" transform="rotate(-90 327.4 234.2)">P13</text>
<text x="334.5" y="234.2" transform="rotate(-90 334.5 234.2)">P14</text>
<text x="341.5" y="234.2" transform="rotate(-90 341.5 234.2)">P15</text>
<text x="348.6" y="234.2" transform="rotate(-90 348.6 234.2)">P16</text>
<text x="355.6" y="234.2" transform="rotate(-90 355.6 234.2)">P19</text>
<text x="362.7" y="234.2" transform="rotate(-90 362.7 234.2)">P20</text>
<text x="56.1" y="260.7" transform="rotate(-90 56.1 260.7)">5</text>
<text x="66.7" y="260.7" transform="rotate(-90 66.7 260.7)">1</text>
<text x="70.2" y="260.7" transform="rotate(-90 70.2 260.7)">2</text>
<text x="73.8" y="260.7" transform="rotate(-90 73.8 260.7)">4</text>
<text x="77.3" y="260.7" transform="rotate(-90 77.3 260.7)">3</text>
<text x="243.5" y="262.8" transform="rotate(-90 243.5 262.8)">ANALOG IN</text>
<text x="250" y="262.8" transform="rotate(-90 250 262.8)">ANALOG IN</text>
<text x="270.9" y="262.8" transform="rotate(-90 270.9 262.8)">BUTTON A</text>
<text x="278.3" y="261" transform="rotate(-90 278.3 261)">LED COL9</text>
<text x="285.3" y="261" transform="rotate(-90 285.3 261)">LED COL8</text>
<text x="292.4" y="259.3" transform="rotate(-90 292.4 259.3)">DGPIO</text>
<text x="299.4" y="261" transform="rotate(-90 299.4 261)">LED COL7</text>
<text x="312.5" y="262.8" transform="rotate(-90 312.5 262.8)">BUTTON B</text>
<text x="320.7" y="259.3" transform="rotate(-90 320.7 259.3)">DGPIO</text>
<text x="327.7" y="262.8" transform="rotate(-90 327.7 262.8)">SPI: SCK</text>
<text x="334.4" y="263.5" transform="rotate(-90 334.4 263.5)">SPI: MISO</text>
<text x="341.4" y="263.5" transform="rotate(-90 341.4 263.5)">SPI: MOSI</text>
<text x="348.9" y="260" transform="rotate(-90 348.9 260)">DGPIO</text>
<text x="355.6" y="262.8" transform="rotate(-90 355.6 262.8)">I2C: SCL</text>
<text x="362.6" y="262.8" transform="rotate(-90 362.6 262.8)">I2C: SDA</text>
<text x="235.9" y="269.8" transform="rotate(-90 235.9 269.8)">ANALOG IN / MUSIC</text>
<text x="67.1" y="271.6" transform="rotate(-90 67.1 271.6)">R</text>
<text x="257.2" y="271.6" transform="rotate(-90 257.2 271.6)">ANALOG IN / LED COL1 P3</text>
<text x="264.2" y="271.6" transform="rotate(-90 264.2 271.6)">ANALOG IN / LED COL2 P4</text>
<text x="306.4" y="271.4" transform="rotate(-90 306.4 271.4)">ANALOG IN / LED COL3P10</text>
<text x="67.1" y="278.7" transform="rotate(-90 67.1 278.7)">G</text>
<text x="221.6" y="279.7" transform="rotate(-90 221.6 279.7)">GND</text>
<text x="228.6" y="279.7" transform="rotate(-90 228.6 279.7)">3.3V</text>
<text x="235.7" y="279.7" transform="rotate(-90 235.7 279.7)">P0</text>
<text x="242.7" y="279.7" transform="rotate(-90 242.7 279.7)">P1</text>
<text x="249.8" y="279.7" transform="rotate(-90 249.8 279.7)">P2</text>
<text x="256.9" y="279.7" transform="rotate(-90 256.9 279.7)">P3</text>
<text x="263.9" y="279.7" transform="rotate(-90 263.9 279.7)">P4</text>
<text x="271" y="279.7" transform="rotate(-90 271 279.7)">P5</text>
<text x="278" y="279.7" transform="rotate(-90 278 279.7)">P6</text>
<text x="285.1" y="279.7" transform="rotate(-90 285.1 279.7)">P7</text>
<text x="292.1" y="279.7" transform="rotate(-90 292.1 279.7)">P8</text>
<text x="299.2" y="279.7" transform="rotate(-90 299.2 279.7)">P9</text>
<text x="306.2" y="279.7" transform="rotate(-90 306.2 279.7)">P10</text>
<text x="313.3" y="279.7" transform="rotate(-90 313.3 279.7)">P11</text>
<text x="320.4" y="279.7" transform="rotate(-90 320.4 279.7)">P12</text>
<text x="327.4" y="279.7" transform="rotate(-90 327.4 279.7)">P13</text>
<text x="334.5" y="279.7" transform="rotate(-90 334.5 279.7)">P14</text>
<text x="341.5" y="279.7" transform="rotate(-90 341.5 279.7)">P15</text>
<text x="348.6" y="279.7" transform="rotate(-90 348.6 279.7)">P16</text>
<text x="355.6" y="279.7" transform="rotate(-90 355.6 279.7)">P19</text>
<text x="362.7" y="279.7" transform="rotate(-90 362.7 279.7)">P20</text>
<text x="67.1" y="285.7" transform="rotate(-90 67.1 285.7)">B</text>
<text x="220.2" y="293.4" transform="rotate(-90 220.2 293.4)">T_GND</text>
<text x="227.2" y="293.5" transform="rotate(-90 227.2 293.5)">T_3.3V</text>
<text x="234.3" y="288.2" transform="rotate(-90 234.3 288.2)">T_0</text>
<text x="241.3" y="288.2" transform="rotate(-90 241.3 288.2)">T_1</text>
<text x="248.4" y="288.2" transform="rotate(-90 248.4 288.2)">T_2</text>
<text x="255.4" y="288.2" transform="rotate(-90 255.4 288.2)">T_3</text>
<text x="262.5" y="288.2" transform="rotate(-90 262.5 288.2)">T_4</text>
<text x="269.6" y="288.2" transform="rotate(-90 269.6 288.2)">T_5</text>
<text x="276.6" y="288.2" transform="rotate(-90 276.6 288.2)">T_6</text>
<text x="283.7" y="288.2" transform="rotate(-90 283.7 288.2)">T_7</text>
<text x="290.7" y="288.2" transform="rotate(-90 290.7 288.2)">T_8</text>
<text x="297.8" y="288.2" transform="rotate(-90 297.8 288.2)">T_9</text>
<text x="304.8" y="290.2" transform="rotate(-90 304.8 290.2)">T_10</text>
<text x="311.9" y="290.2" transform="rotate(-90 311.9 290.2)">T_11</text>
<text x="318.9" y="290.2" transform="rotate(-90 318.9 290.2)">T_12</text>
<text x="326" y="290.2" transform="rotate(-90 326 290.2)">T_13</text>
<text x="333.1" y="290.2" transform="rotate(-90 333.1 290.2)">T_14</text>
<text x="340.1" y="290.2" transform="rotate(-90 340.1 290.2)">T_15</text>
<text x="347.2" y="290.2" transform="rotate(-90 347.2 290.2)">T_16</text>
<text x="354.2" y="290.2" transform="rotate(-90 354.2 290.2)">T_19</text>
<text x="361.3" y="290.2" transform="rotate(-90 361.3 290.2)">T_20</text>
<text x="59.7" y="302.3" transform="rotate(-90 59.7 302.3)">A</text>
<text x="66.7" y="302.4" transform="rotate(-90 66.7 302.4)">C</text>
<text x="73.8" y="302.4" transform="rotate(-90 73.8 302.4)">B</text>
<text x="38.5" y="365.1" transform="rotate(-90 38.5 365.1)">2</text>
<text x="45.5" y="365.1" transform="rotate(-90 45.5 365.1)">4</text>
<text x="75.5" y="365.1" transform="rotate(-90 75.5 365.1)">2</text>
<text x="82.6" y="365.1" transform="rotate(-90 82.6 365.1)">4</text>
<text x="38.5" y="374.2" transform="rotate(-90 38.5 374.2)">1</text>
<text x="45.5" y="374.2" transform="rotate(-90 45.5 374.2)">3</text>
<text x="75.5" y="374.2" transform="rotate(-90 75.5 374.2)">1</text>
<text x="82.6" y="374.2" transform="rotate(-90 82.6 374.2)">3</text>
</g>
<g font-size="2.5" fill="#00f">
<text x="250.5" y="40.5">EuroHiker Power LED Green</text>
<text x="30" y="47.6">LED Amber</text>
<text x="63.5" y="47.6">LED Amber</text>
<text x="195.8" y="47.6">EuroHiker Power</text>
<text x="472.8" y="54.6">LED Green</text>
<text x="91.8" y="109.3">+5V Fr/TPSM84205</text>
<text x="472.8" y="123.4">LED Red</text>
<text x="472.8" y="194">LED Green</text>
<text x="24.7" y="208.1">USB DATA+</text>
<text x="24.7" y="216.9">USB DATA-</text>
<text x="12.4" y="222.2">TO/FR FT232R</text>
<text x="472.8" y="261">LED Red</text>
</g>
<g font-size="2.1" fill="#00f">
<text x="475.6" y="85.9" transform="rotate(-90 475.6 85.9)">3 R</text>
<text x="479.1" y="85.9" transform="rotate(-90 479.1 85.9)">2 T</text>
<text x="482.6" y="85.9" transform="rotate(-90 482.6 85.9)">1 S</text>
<text x="22.2" y="92.9" transform="rotate(-90 22.2 92.9)">3 T</text>
<text x="25.8" y="92.9" transform="rotate(-90 25.8 92.9)">2 R</text>
<text x="29.3" y="92.9" transform="rotate(-90 29.3 92.9)">1 S</text>
<text x="55.8" y="92.9" transform="rotate(-90 55.8 92.9)">3 T</text>
<text x="59.3" y="92.9" transform="rotate(-90 59.3 92.9)">2 R</text>
<text x="62.8" y="92.9" transform="rotate(-90 62.8 92.9)">1 S</text>
<text x="475.6" y="154.6" transform="rotate(-90 475.6 154.6)">3 R</text>
<text x="479.1" y="154.6" transform="rotate(-90 479.1 154.6)">2 T</text>
<text x="482.6" y="154.6" transform="rotate(-90 482.6 154.6)">1 S</text>
<text x="475.6" y="223.4" transform="rotate(-90 475.6 223.4)">3 R</text>
<text x="479.1" y="223.4" transform="rotate(-90 479.1 223.4)">2 T</text>
<text x="482.6" y="223.4" transform="rotate(-90 482.6 223.4)">1 S</text>
<text x="475.6" y="294" transform="rotate(-90 475.6 294)">3 R</text>
<text x="479.1" y="294" transform="rotate(-90 479.1 294)">2 T</text>
<text x="482.6" y="294" transform="rotate(-90 482.6 294)">1 S</text>
</g>
<g font-size="1.8" fill="#00f">
<text x="273.2" y="269.8" transform="rotate(-90 273.2 269.8)">Normally HIGH. LOW on press.</text>
<text x="315.1" y="268.4" transform="rotate(-90 315.1 268.4)">Normally HIGH. LOW on press.</text>
</g>
</svg>
